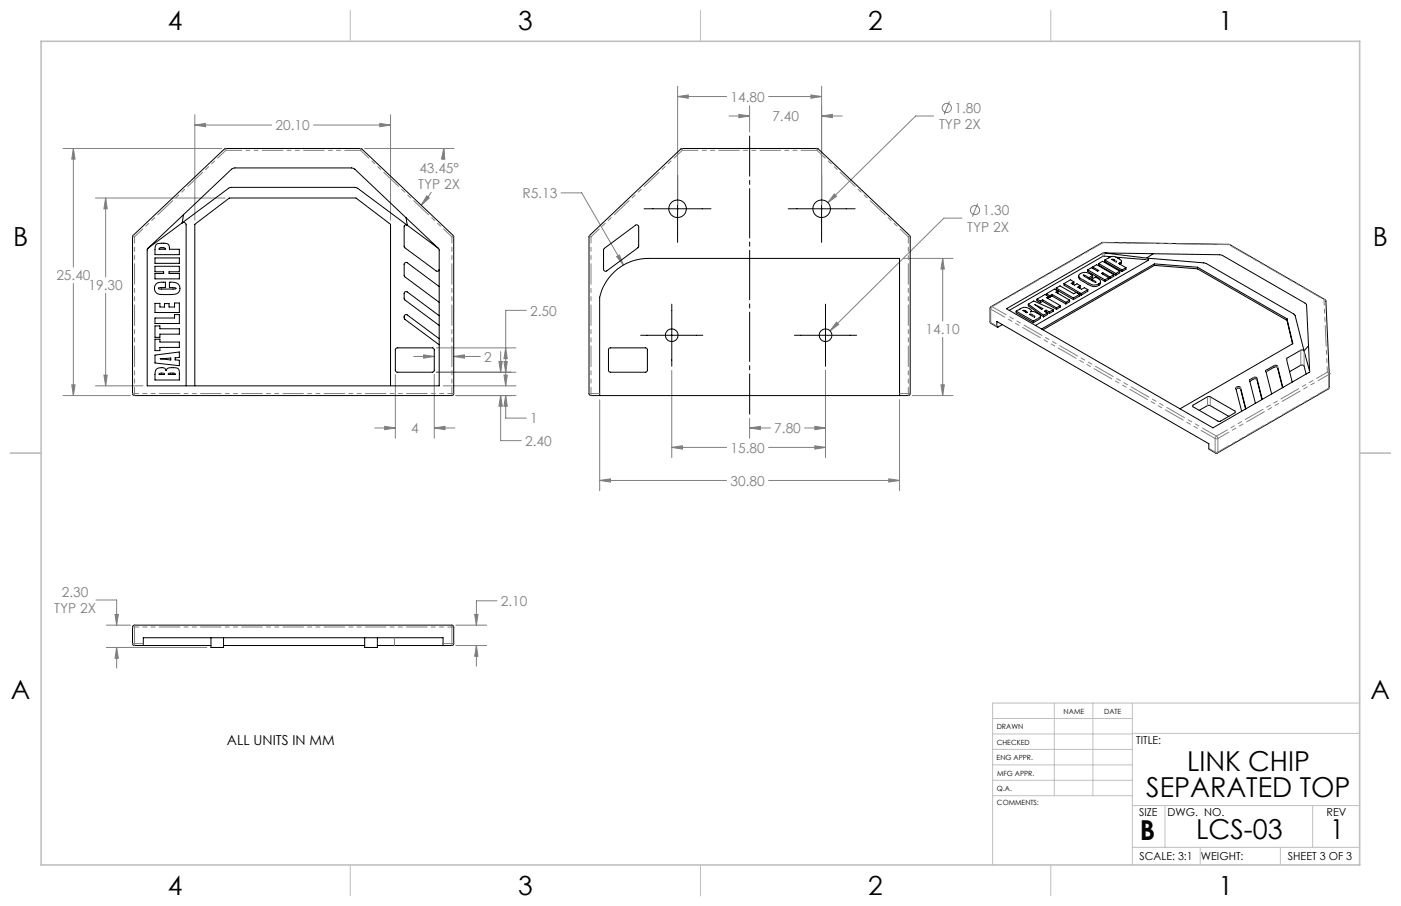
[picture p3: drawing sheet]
<svg xmlns="http://www.w3.org/2000/svg" width="432mm" height="279mm" viewBox="0 0 432 279" stroke-linecap="round" stroke-linejoin="round" font-family="sans-serif">
<g fill="none" stroke="#808080" stroke-width=".31">
<path d="M60 35.4v32.5M60 38.6h23.7M60 38.6l3.4-.5v1zM96.6 38.6h23.8M117.1 38.1l3.3 .5-3.3 .5zM120.4 35.4v32.5M208.8 26.6v36.5M208.8 29.8h15.1M208.8 29.8l3.3-.5v1zM224.7 35.8h6.3M227.7 35.3l3.3 .5-3.3 .5zM231 32.6v8.1"/>
<path d="M236.9 29.8h16.3M249.9 29.3l3.3 .5-3.3 .5zM253.2 26.6v36.5M253.2 35.8h6.4M253.2 35.8l3.3-.5v1zM287.8 35.8h-5.6l-27 26.7M292.6 31.3l-1.6 4M19.4 45.8h48.9M22.6 45.8v36.6M22.6 45.8l.5 3.3h-1zM112.4 45.8h27.5M133 59.2l-3.2 4.1"/>
<path d="M136.8 45.8l.3 3.3-1-.1zM136.8 45.8l-.2 3.3M172.9 59.5h6.4l12.9 22.2M257.1 59.8l.7 .7-2.6 2zM29.4 61.1h40M32.6 61.1v24.3M32.6 61.1l.5 3.3h-1.1zM131.6 60.4l.7 .7-2.5 2.2zM190 79.1l.9-.5 1.3 3.1zM278.5 79.7h15.2M290.5 79.7v19.3M290.5 79.7l.5 3.3h-1z"/>
<path d="M296.5 67.3h-5.6l-35.1 34.7M301.3 62.8l-1.6 4M22.6 87.4v34.6M32.6 90.5v28.5M162.2 95.7h-6.3v23.3M257.8 99.3l.7 .7-2.7 2zM22.1 118.7h1l-.5 3.3zM29.4 119h14.7M32 115.7h1.1l-.5 3.3zM121.8 115.5v19.6M127.5 109.9h6.3M130.6 109.4l3.2 .5-3.2 .6z"/>
<path d="M133.8 115.5v19.6M134.5 114.8h24.5M134.5 107.3h24.5M136.6 119h22.4M139.8 109.9h8.3M139.8 109.9l3.4-.5v1.1zM153.8 111.5h1l-.5 3.3zM154.3 108.4v6.4M155.3 115.7h1.1l-.5 3.3zM155.3 111.5h1.1l-.5 3.3zM155.9 107.3l.5 3.3h-1.1zM207 114.2v26.9"/>
<path d="M254.4 114.2v26.9M290 118.7h1l-.5 3.3zM290.5 104v18M19.4 122h20.8M115.5 132h6.3M118.6 131.5l3.2 .5-3.2 .5zM133.8 132h6.4M133.8 132l3.4-.5v1zM140.5 122h18.5M154.3 122v13.9h6.4M154.3 122l.5 3.3h-1zM155.9 122v6.9h6.3"/>
<path d="M155.9 122l.5 3.3h-1.1zM184.8 123.3v28M207 138h16.9M207 138l3.3-.5v1zM231 132h6.5M231 129v6.1M231 132l3.4-.5v1zM236.9 138h17.5M248 132h6.4M251.1 131.5l3.3 .5-3.3 .5zM251.1 137.5l3.3 .5-3.3 .5zM277.2 123.3v28"/>
<path d="M281.2 122h12.5M184.8 148.2h39.1M184.8 148.2l3.3-.5v1zM236.9 148.2h40.3M273.9 147.7l3.3 .5-3.3 .5zM29.6 185h6.3v7.8M32.8 192.8h7.4M32.8 199.7h30.9M35.5 189.5h1l-.6 3.3zM35.9 199.7v6.3M35.9 199.7l.6 3.3h-1zM140.5 199.1h9.5"/>
<path d="M140.5 192.8h9.5M146.3 189.5h1l-.5 3.3zM146.8 199.1v6.3M146.8 199.1l.5 3.3h-1zM153.2 185.3h-6.4v7.5"/>
<circle cx="291.8" cy="33.3" r="1.41"/>
<circle cx="300.5" cy="64.8" r="1.41"/>
</g>
<path d="M231.1 127.7v-85.8" fill="none" stroke="#000" stroke-width=".31" stroke-dasharray="15.2 1.3 1.3 1.3" stroke-dashoffset="2.8"/>
<path d="M208.8 54v20.7M253.2 54v20.7M198.5 64.4h20.6M242.9 64.4h20.7M207 93.8v19.2M254.4 93.8v19.2M197.4 103.4h19.2M244.9 103.4h19.1" fill="none" stroke="#000" stroke-width=".31"/>
<g fill="none" stroke="#c0c0c0" stroke-width=".31">
<path d="M108 3.2v9.5M215.9 3.2v9.5M323.8 3.2v9.5M3.1 139.7h9.6M419.1 139.7h9.5M324.9 216.8v28.6M336.8 216.8v28.6M349 216.8v49.9M419.1 216.8h-113.2v49.9M305.9 231.1h43.1M305.9 226.3h43.1M305.9 221.6h43.1"/>
<path d="M305.9 235.9h43.1M349 226.2h70.1M305.9 240.6h43.1M306 245.4h43M349 248.4h70.1M359.1 248.4v12.9M404.6 248.4v12.9M108 266.7v9.6M215.9 266.7v9.6M323.8 266.7v9.6M349 261.3h70.1M369.9 261.3v5.4"/>
<path d="M394.6 261.3v5.4"/>
</g>
<path d="M12.7 12.7h406.4v254h-406.4z" fill="none" stroke="#c0c0c0" stroke-width=".5"/>
<path d="M146.8 199.1l.5 3.3h-1zM146.3 189.5h1l-.5 3.3zM35.9 199.7l.6 3.3h-1zM35.5 189.5h1l-.6 3.3zM22.1 118.7h1l-.5 3.3zM22.6 45.8l.5 3.3h-1zM32.6 61.1l.5 3.3h-1.1zM32 115.7h1.1l-.5 3.3zM155.3 115.7h1.1l-.5 3.3zM155.9 122l.5 3.3h-1.1zM130.6 109.4l3.2 .5-3.2 .6zM139.8 109.9l3.4-.5v1.1zM133.8 132l3.4-.5v1zM118.6 131.5l3.2 .5-3.2 .5zM153.8 111.5h1l-.5 3.3zM154.3 122l.5 3.3h-1zM155.3 111.5h1.1l-.5 3.3zM155.9 107.3l.5 3.3h-1.1zM131.6 60.4l.7 .7-2.5 2.2zM136.8 45.8l.3 3.3-1-.1zM117.1 38.1l3.3 .5-3.3 .5zM60 38.6l3.4-.5v1zM249.9 29.3l3.3 .5-3.3 .5zM208.8 29.8l3.3-.5v1zM253.2 35.8l3.3-.5v1zM227.7 35.3l3.3 .5-3.3 .5zM251.1 131.5l3.3 .5-3.3 .5zM231 132l3.4-.5v1zM251.1 137.5l3.3 .5-3.3 .5zM207 138l3.3-.5v1zM273.9 147.7l3.3 .5-3.3 .5zM184.8 148.2l3.3-.5v1zM290.5 79.7l.5 3.3h-1zM290 118.7h1l-.5 3.3zM190 79.1l2.2 2.6-1.3-3.1zM257.1 59.8l-1.9 2.7 2.6-2zM257.8 99.3l-2 2.7 2.7-2z" fill="#808080"/>
<g fill="none" stroke="#000" stroke-width=".31">
<path d="M41 72.6l28.4-26.8 42 .1 28.4 26.9v48.8l-.6 .4-98.1-.1-.2-.4v-48.6zM45.6 76.6l-.2 .3v42.1h90v-42l-.3-.4M45.6 76.6l25.8-24.4 1-.4 36.5 .1 26.2 24.7M47.8 79.6h7.5v1.6h-7.5zM48 75.5a4.3 4.3 0 0 1 3.9-.1l.3 1.5h3.1v1.6h-7.5v-2.1zM49.1 76.6l1.6-.2 .3 .4-2 .1zM56.2 68.7l14.2-10.6 .7-.3h38.3l.8 .3 24.9 18.5M56.2 68.7a.75 .75 0 0 1 1.2 .6v49.7M56.2 68.7l-10.6 7.9M56.6 66.2l-.4 2.5M125.2 67.2l.3 2.3a.58 .58 0 0 0-.6-.1 .58 .58 0 0 0-.3 .5v6.3l9.8 7.3a.59 .59 0 0 0 1-.4M181.7 72.6l28.4-26.8 42 .1 28.4 26.9v48.8l-.6 .4-98.1-.1-.3-.4v-48.6z"/>
<path d="M186.2 76.7l9.7-7.2a.61 .61 0 0 1 1 .4l-.2 6.4-9.7 7.2a.61 .61 0 0 1-1-.4zM340.4 78l-.6 .1-29.6 17.1 63.6 36.7 29.7-17.1 .1-.3M340.4 78l35.4 .6 1 .2 25.8 14.9 .7 12.9M340.4 78l13 1.6M342.4 79.2l-2.5-.2-28.8 16.7M343.9 79.3l10 1M353.4 79.6l18.4 1.7 26.9 15.5 .5 .5 2.7 10.9M353.4 79.6a.43 .43 0 0 1 .5 .2 .43 .43 0 0 1-.1 .5l-34.7 20.1M355.4 78.2l-2 1.4M47.8 82.1h7.5v1.7h-3.2v.5h3.2v1.7h-7.5v-1.7h2.6v-.5h-2.6zM47.8 93.6h1.5v1.1h1.4v-1.1h1.4v1.1h1.7v-1.2h1.5v2.9h-7.5zM47.8 98.1h6v-1.1h1.5v2.8h-7.5z"/>
<path d="M48.2 87.5l.9-.4 1.9-.1v1.7l-2.1 .1 .1 .3h5.1l.1-.2-.2-.1-1.8-.1v-1.7h1a1.92 1.92 0 0 1 2.3 1.9 1.92 1.92 0 0 1-2.2 1.9h-2.9a2.16 2.16 0 0 1-2.8-1.9zM135.4 88.4l-9.9-7.4a.61 .61 0 0 0-.9 .5v3.7l10.8 8M135.4 97.4l-9.9-7.4a.58 .58 0 0 0-.6 0 .58 .58 0 0 0-.3 .5v1.6l.2 .4 10.6 7.9M313.2 96l1.2-.7a2.58 2.58 0 0 1 3.5 .4l-.3 .5a2.99 2.99 0 0 1 3.1 1.4l-2.2 1.4M313.2 96v.4l5.3 3.1M313.2 96l5.3 3M315.3 95.8a1.2 1.2 0 0 1 1.3 .5l-.2 .1zM316.1 95.9v.3M316.9 93.8v.5l4.7 3.4M316.9 93.8l1.7-1 6 2.7M316.9 93.8l4.7 3.4M317.3 96.9l.4-.1 1.3 .8-.2 .2z"/>
<path d="M317.9 95.8v.3M318.5 99v.5M318.9 93.9l2.5 1.3-.4 .2zM319.6 92.3v.4l1.1 .6M319.6 92.3l1.1 .6M320.7 92.9v.4M320.7 97.5l-.2 .9-2 1.1M321.3 93l-.6 .3M321.3 93l4.3 2.4M321.3 92.5l4.3 2.4M321.3 92.5l-.6 .4M321.3 92.5v.5"/>
<path d="M321.6 97.2v.5M322.4 96.2h-.1M322.4 96.2l1 .5M322.4 95.7l1 .5M322.4 95.7l-.5 .3 .9 .5M322.4 95.7v.5M322.5 90.6l1.1 .6M322.5 90.6v.5M322.8 96.5v.5l-1.2 .7M322.8 96.5l-1.2 .7M323.2 91.4l-.2 .6M323.2 91.4l.4 .3"/>
<path d="M323.2 91.4l-1.1-.6-2.5 1.5M323.2 91.4l-.7 .4 4.3 2.4M323.4 96.2v.5M323.6 91.2v.5M324.3 91.3l-.7 .4M324.3 91.3l4.2 2.4M324.3 90.8l4.2 2.4M324.3 90.8l-.7 .4M324.3 90.8v.5M324.6 95.5v.5l-1.2 .7M324.6 95.5l-1.2 .7M325.5 88.8v.5l5.3 3.1"/>
<path d="M325.5 88.8l5.3 3.1M325.5 88.8l1.2-.6 4.2 2.4 .8-.4 1.1 .6M325.6 94.9v.5M326.1 89.7v.5l-.2 .1M326.1 89.7l-1.1-.6-2.5 1.5M326.1 89.7l-.7 .4 4.3 2.5M326.8 94.2v.5l-1.2 .7M326.8 94.2l-1.2 .7M327.9 87.5v.4l5.3 3.1M327.9 87.5l5.3 3M328.5 93.2v.5M329.7 92.6v.5l-1.2 .6"/>
<path d="M329.7 92.6l-1.2 .6M330.8 91.9v.5M331 86.9v.5l-.4 .2M331 86.9l-1.1-.6-2 1.2M331 86.9l-.8 .5 1 .5 .7-.4 1 .6M332.5 85.1a1.47 1.47 0 0 0 1.2 1.6l3.1 1.6h1l.8-.3M332.8 90.8v.5l-2 1.1M332.8 90.8l-2 1.1M332.9 88.1v.5l-.3 .2M332.9 88.1l-.7 .4 1.1 .7 .9-.5 1.1 .6M333.2 90.5v.5M333.9 84.8l1.7 .8"/>
<path d="M333.9 84.8l3 2 .9 .2-1.4-.9M333.9 84.8v.2M335.2 83.2v.5l5.3 3.1M335.2 83.2l5.3 3.1M335.3 89.3v.5l-2.1 1.2M335.3 89.3l-2.1 1.2M335.6 85.6v.4M336.4 86.1l1.2-.7 .7 .4a1 1 0 0 1 .8 1.3l-.5 .5M336.4 86.1v.4M336.8 84.9a2.94 2.94 0 0 0-4.3-.1 1.23 1.23 0 0 0 1.2 1.5l2 1.1a2.7 2.7 0 0 0 2.9 .2M336.8 84.9v.5l-1.1 .6M336.8 84.9l-1.2 .7"/>
<path d="M336.8 82.3l1.2-.7 5.3 3.1M336.8 82.3l1.9 1.1-.4 .2-1.9-1.1-1.2 .7M336.8 82.3v.5M338.6 81.3v.5l5.3 3M338.6 87.6v.4M338.6 81.3l5.3 3M338.6 81.3l1.2-.7 5.3 3M339.2 86.8a1.07 1.07 0 0 1-.6 1.2M339.9 84.1l2.2 1.3M339.9 84.1l-.4 .2 2.2 1.3M339.9 84.1v.4M340.5 80.2l1.2-.7a2.94 2.94 0 0 1 4 1l-.6 .6"/>
<path d="M340.5 80.2v.5l5.3 3M340.5 86.3v.5M340.5 80.2l5.3 3.1M341.7 85.6v.5l-1.2 .7M341.7 85.7l.4 .2M341.7 85.6l-1.2 .7M342.1 85.4v.5M342.6 80a1.42 1.42 0 0 1 1.5 .6l-.1 .2zM343.3 84.7v.5l-1.2 .7M343.3 84.7l-1.2 .7M343.4 80.1v.3M343.9 84.3v.5"/>
<path d="M345.1 83.6v.5l-1.2 .7M345.1 83.6l-1.2 .7M345.1 81.1v.4M345.1 81.1l-.3 .2 2.2 1.2M345.7 80.5l-.1 .7-.3 .3M345.8 83.3v.4M347 82.5v.5l-1.2 .7M347 82.5l-1.2 .8M355.8 81.4l13.3 1M355.8 81.4l-34.8 20.1M355.8 81.8l-34.3 19.9M355.8 81.8l13.3 1.1"/>
<path d="M355.8 81.4v.4M369.1 82.4l27.6 15.9M369.1 82.9l27.6 15.9M369.1 82.4v.5M396.7 98.3l1.8 7.7-34.8 20.1M396.7 98.8l1.7 7.2M396.7 98.3v.5M47.8 100.5h1.5v.9h6v1.6h-6v1h-1.5zM47.8 104.6h1.5v.9h6v1.6h-6v1h-1.5zM47.8 109.5l7.5-1v1.7l-1.3 .1v.7l1.3 .1v1.7l-7.5-.9zM48 114.1a2.09 2.09 0 0 1 3-.2l.2 .4a1.74 1.74 0 0 1 2.3-.9h.5a1.33 1.33 0 0 1 1.3 1.9v1.9h-7.5v-2.2zM49 115.3l1.3-.2 .3 .1 .1 .3h-1.7z"/>
<path d="M49.4 110.7l3.2-.3v.6zM52 115.1h1.8l.2 .4h-2.1zM60 119v-49.8l10.7-8.1h39l10.7 8.1v49.8M122 107.5l.3-.2h11.2l.3 .5v6.6l-.6 .4-11.1-.1-.3-.4v-6.5zM135.4 104.5l-9.9-7.4a.61 .61 0 0 0-.9 .5l.2 .9 10.6 7.8M187.7 107.5l.3-.2h11.2l.3 .5v6.6l-.6 .4-11.1-.1-.3-.4v-6.5zM307.4 100.9l-2.2-1.4v-4.5l.1-.3 34.5-19.9 39 .6 29.7 17.1 .2 .3 1 22.5M308.9 100.1l-1.3 .8-.3-.1-.1-1.7 65.4 37.7v1.7l2.2 1.3 34.7-19.9 .2-.3v-4.3M385.2 117.6l1.3-.8h.6l.3 .3 1.5 6.2M390.2 114.7l2.6-1.5h.8l1.7 6.4M395.4 119.5l-1.7-6.6-.4-.3-.5 .1-2.7 1.6 1.8 7.2M397.5 114.6l3.4-2h.6l.4 .1 .7 2.7"/>
<path d="M401.9 108.2l-.2-.3h-.7l-4.5 2.8 1.9 7.1M401.9 108.2l1.7 6.3M403.3 106.6l.3 7.9M403.3 106.6l-1.4 1.6M409.7 115.3h.1M184.8 122v-30.3a15.3 15.3 0 0 1 15-12h77.4v42.3M367.6 125.1l4.5-2.7 .7-.1 7.8 4.5 .2 .3-4.6 2.8-.6 .1-8-4.6zM369.6 126.5l2.5-1.4 .6-.1 6 3.4M381 120l.1-.1a.89 .89 0 0 1 1.2 .1l1.6 6.2M384 126.1l-1.7-6.7a1 1 0 0 0-1.4 .3l1.8 7.2M389 123.2l-1.6-6.6-.3-.3h-.6l-1.4 1 1.8 7.1M44.2 199.1v-2.4h92.4v2.4"/>
<path d="M65 199.1h-23.7l-.4-.5v-5.3l.4-.5h98.2l.3 .5v5.4l-.4 .4h-2.8M65 196.7v3h3.9v-3M68.9 199.1h43.5M112.4 196.7v3h3.9v-3M116.3 199.1h20.3"/>
<circle cx="208.8" cy="64.4" r="2.71"/>
<circle cx="253.2" cy="64.4" r="2.7"/>
<circle cx="207" cy="103.4" r="1.96"/>
<circle cx="254.4" cy="103.4" r="1.96"/>
</g>
<g fill="none" stroke="#808080" stroke-width=".31" stroke-dasharray="6.3 1.3 1.3 1.3 1.3 1.3">
<path d="M69.2 45.9l.4 .5M69.6 45.8v.6M111.1 45.8v.6M111.1 46.4l.4-.5M210.3 46.4l-.4-.5M210.3 46.4v-.6M251.8 46.4l.4-.5M251.8 46.4v-.6M40.9 73h.6M41.1 72.6l.4 .4M139.3 73h.6M139.7 72.6l-.4 .4"/>
<path d="M181.6 73h.6M181.7 72.6l.5 .4M280 73l.4-.4M280 73h.6M339.7 74.8h.3M339.9 79.1v-1M340 74.7v.1M340.4 78v1M378.7 75.3v.1M379 75.4h-.3M305.4 99.5l1.9 1.1M305.4 95.3v4.2"/>
<path d="M305.4 95.3l-.2-.2M305.4 99.5l-.2-.3M305.5 94.5l.3 .1M305.5 99.8l-.1-.3M305.8 94.6l-.4 .7M318.1 97v.4M318.6 97.3v.4M319.9 98.2v.5M333.7 86.3v.4M334.7 85.1v.3M335.3 87.2v.4M337.2 86.5v.4"/>
<path d="M343.8 80.3v.4M353.4 80.1v-.5M408.1 92.4l.6 .5M408.4 92.4h-.3M381.1 119.4v.5M381.3 119.8v-.5M382.4 119.5v.5M385.3 117v.5M386.4 116.9v-.5M387.4 116.6v.5M390.3 114.1v.5M392.7 113.2v-.5"/>
<path d="M393.7 112.9v.5M396.7 110.4v1M400.9 112.6v-4.6M401.9 108.2v4.6M403.7 114.6v-.1M409.1 114.8l.4 .7M409.5 119.7v-4.2M409.5 119.7l-.1 .2M409.7 115.2l-.6-.4M409.7 115.3l-.2 .2M409.7 119.4l-.2 .3M40.9 121.4h.6"/>
<path d="M41.5 121.4v.6M139.3 121.4h.6M139.3 121.4v.6M181.6 121.4h.6M182.2 122v-.6M182.2 121.4h2.7M277.3 121.4h2.7M280 121.4v.6M280 121.4h.6M367.7 124.9v.5M372.2 125.1v-2.7M372.6 138.3l1.9 1.1"/>
<path d="M373 122.4v2.7M374.5 139.4v-4.2M374.5 139.4l.1 .3M374.9 134.5l.5 .7M374.9 134.5l-.4 .7M375.4 135.2h-.9M375.4 139.4h-.9M375.4 135.2v4.2M375.4 139.4l-.2 .3M380.7 127.3v-.5M41.5 192.8v.6M41.5 198.5h-.6"/>
<path d="M41.5 193.4h-.6M41.5 193.4v5.1M41.5 198.5h2.7M41.5 199.1v-.6M121.6 196.7v2.4M136.6 198.5h2.7M139.3 192.8v.6M139.3 198.5v-5.1M139.3 198.5v.6M139.9 193.4h-.6M139.9 198.5h-.6"/>
</g>
<path d="M41.5 121.4h97.8M139.3 193.4h-97.8" fill="none" stroke="#808080" stroke-width=".31" stroke-dasharray="6.3 1.3 1.3 1.3 1.3 1.3" stroke-dashoffset="5.1"/>
<path d="M69.6 46.4l-28.1 26.6M210.3 46.4l-28.1 26.6M139.3 73l-28.2-26.6M280 73l-28.2-26.6M378.7 75.4l-38.7-.6" fill="none" stroke="#808080" stroke-width=".31" stroke-dasharray="6.3 1.3 1.3 1.3 1.3 1.3" stroke-dashoffset="2.8"/>
<path d="M111.1 46.4h-41.5M251.8 46.4h-41.5" fill="none" stroke="#808080" stroke-width=".31" stroke-dasharray="6.3 1.3 1.3 1.3 1.3 1.3" stroke-dashoffset="1.5"/>
<path d="M41.5 73v48.4M182.2 73v48.4M139.3 121.4v-48.4M280 121.4v-48.4" fill="none" stroke="#808080" stroke-width=".31" stroke-dasharray="6.3 1.3 1.3 1.3 1.3 1.3" stroke-dashoffset="4.4"/>
<path d="M340 74.8l-34.2 19.8M409.5 115.5l-34.1 19.7M374.9 134.5l34.2-19.7M375.4 139.4l34.1-19.7" fill="none" stroke="#808080" stroke-width=".31" stroke-dasharray="6.3 1.3 1.3 1.3 1.3 1.3" stroke-dashoffset="2.5"/>
<path d="M305.8 94.6l69.1 39.9M374.5 135.2l-69.1-39.9" fill="none" stroke="#808080" stroke-width=".31" stroke-dasharray="6.3 1.3 1.3 1.3 1.3 1.3" stroke-dashoffset="1.3"/>
<path d="M408.1 92.4l-29.4-17" fill="none" stroke="#808080" stroke-width=".31" stroke-dasharray="6.3 1.3 1.3 1.3 1.3 1.3" stroke-dashoffset="-1.1"/>
<path d="M409.1 114.8l-1-22.4" fill="none" stroke="#808080" stroke-width=".31" stroke-dasharray="6.3 1.3 1.3 1.3 1.3 1.3" stroke-dashoffset="4.7"/>
<g font-size="8.5">
<text x="365.9" y="237.7">LINK CHIP</text>
<text x="353.3" y="245.8">SEPARATED TOP</text>
<text x="351.3" y="259">B</text>
<text x="368.7" y="258.9">LCS-03</text>
<text x="410" y="258.9">1</text>
</g>
<g font-size="8.1">
<text x="51.7" y="9.3">4</text>
<text x="159.7" y="9.3">3</text>
<text x="267.6" y="9.3">2</text>
<text x="375.6" y="9.3">1</text>
<text x="4" y="76">B</text>
<text x="423.1" y="76">B</text>
<text x="3.3" y="215.7">A</text>
<text x="422.4" y="215.7">A</text>
<text x="51.7" y="276">4</text>
<text x="159.7" y="276">3</text>
<text x="267.6" y="276">2</text>
<text x="375.6" y="276">1</text>
</g>
<g font-size="4.2" fill="#808080">
<text x="225.2" y="31.4">14.80</text>
<text x="294.2" y="34.8">1.80</text>
<text x="84.9" y="40.2">20.10</text>
<text x="238" y="37.4">7.40</text>
<text x="289.4" y="39.9">TYP 2X</text>
<text x="129.2" y="53.2">43.45°</text>
<text x="128.9" y="58.3">TYP 2X</text>
<text x="161" y="61">R5.13</text>
<text x="298.1" y="71.4">TYP 2X</text>
<text x="302.9" y="66.3">1.30</text>
<text x="17.4" y="86.5">25.40</text>
<text x="27.3" y="89.5">19.30</text>
<text x="163.4" y="97.3">2.50</text>
<text x="285.3" y="103.1">14.10</text>
<text x="149.3" y="111.5">2</text>
<text x="163.4" y="130.5">1</text>
<text x="126.7" y="133.6">4</text>
<text x="161.8" y="137.5">2.40</text>
<text x="238.6" y="133.6">7.80</text>
<text x="225.2" y="139.6">15.80</text>
<text x="225.2" y="149.8">30.80</text>
<text x="19.1" y="184.1">2.30</text>
<text x="16.7" y="189.1">TYP 2X</text>
<text x="154.4" y="186.9">2.10</text>
</g>
<text font-size="4.2" x="70" y="229.8">ALL UNITS IN MM</text>
<g font-size="3.4">
<text x="350.2" y="229.5">TITLE:</text>
<text x="351.1" y="251.6">SIZE</text>
<text x="359.9" y="251.6">DWG. NO.</text>
<text x="408.9" y="251.7">REV</text>
<text x="351.2" y="265.2">SCALE: 3:1</text>
<text x="370.1" y="265.3">WEIGHT:</text>
<text x="396.9" y="265.2">SHEET 3 OF 3</text>
</g>
<g font-size="2.2">
<text x="327.8" y="220.1">NAME</text>
<text x="340.3" y="220.2">DATE</text>
<text x="307.2" y="224.9">DRAWN</text>
<text x="307.3" y="229.8">CHECKED</text>
<text x="307.2" y="234.5">ENG APPR.</text>
<text x="307.3" y="239.2">MFG APPR.</text>
<text x="307.3" y="243.9">Q.A.</text>
<text x="307.3" y="248.1">COMMENTS:</text>
</g>
</svg>
